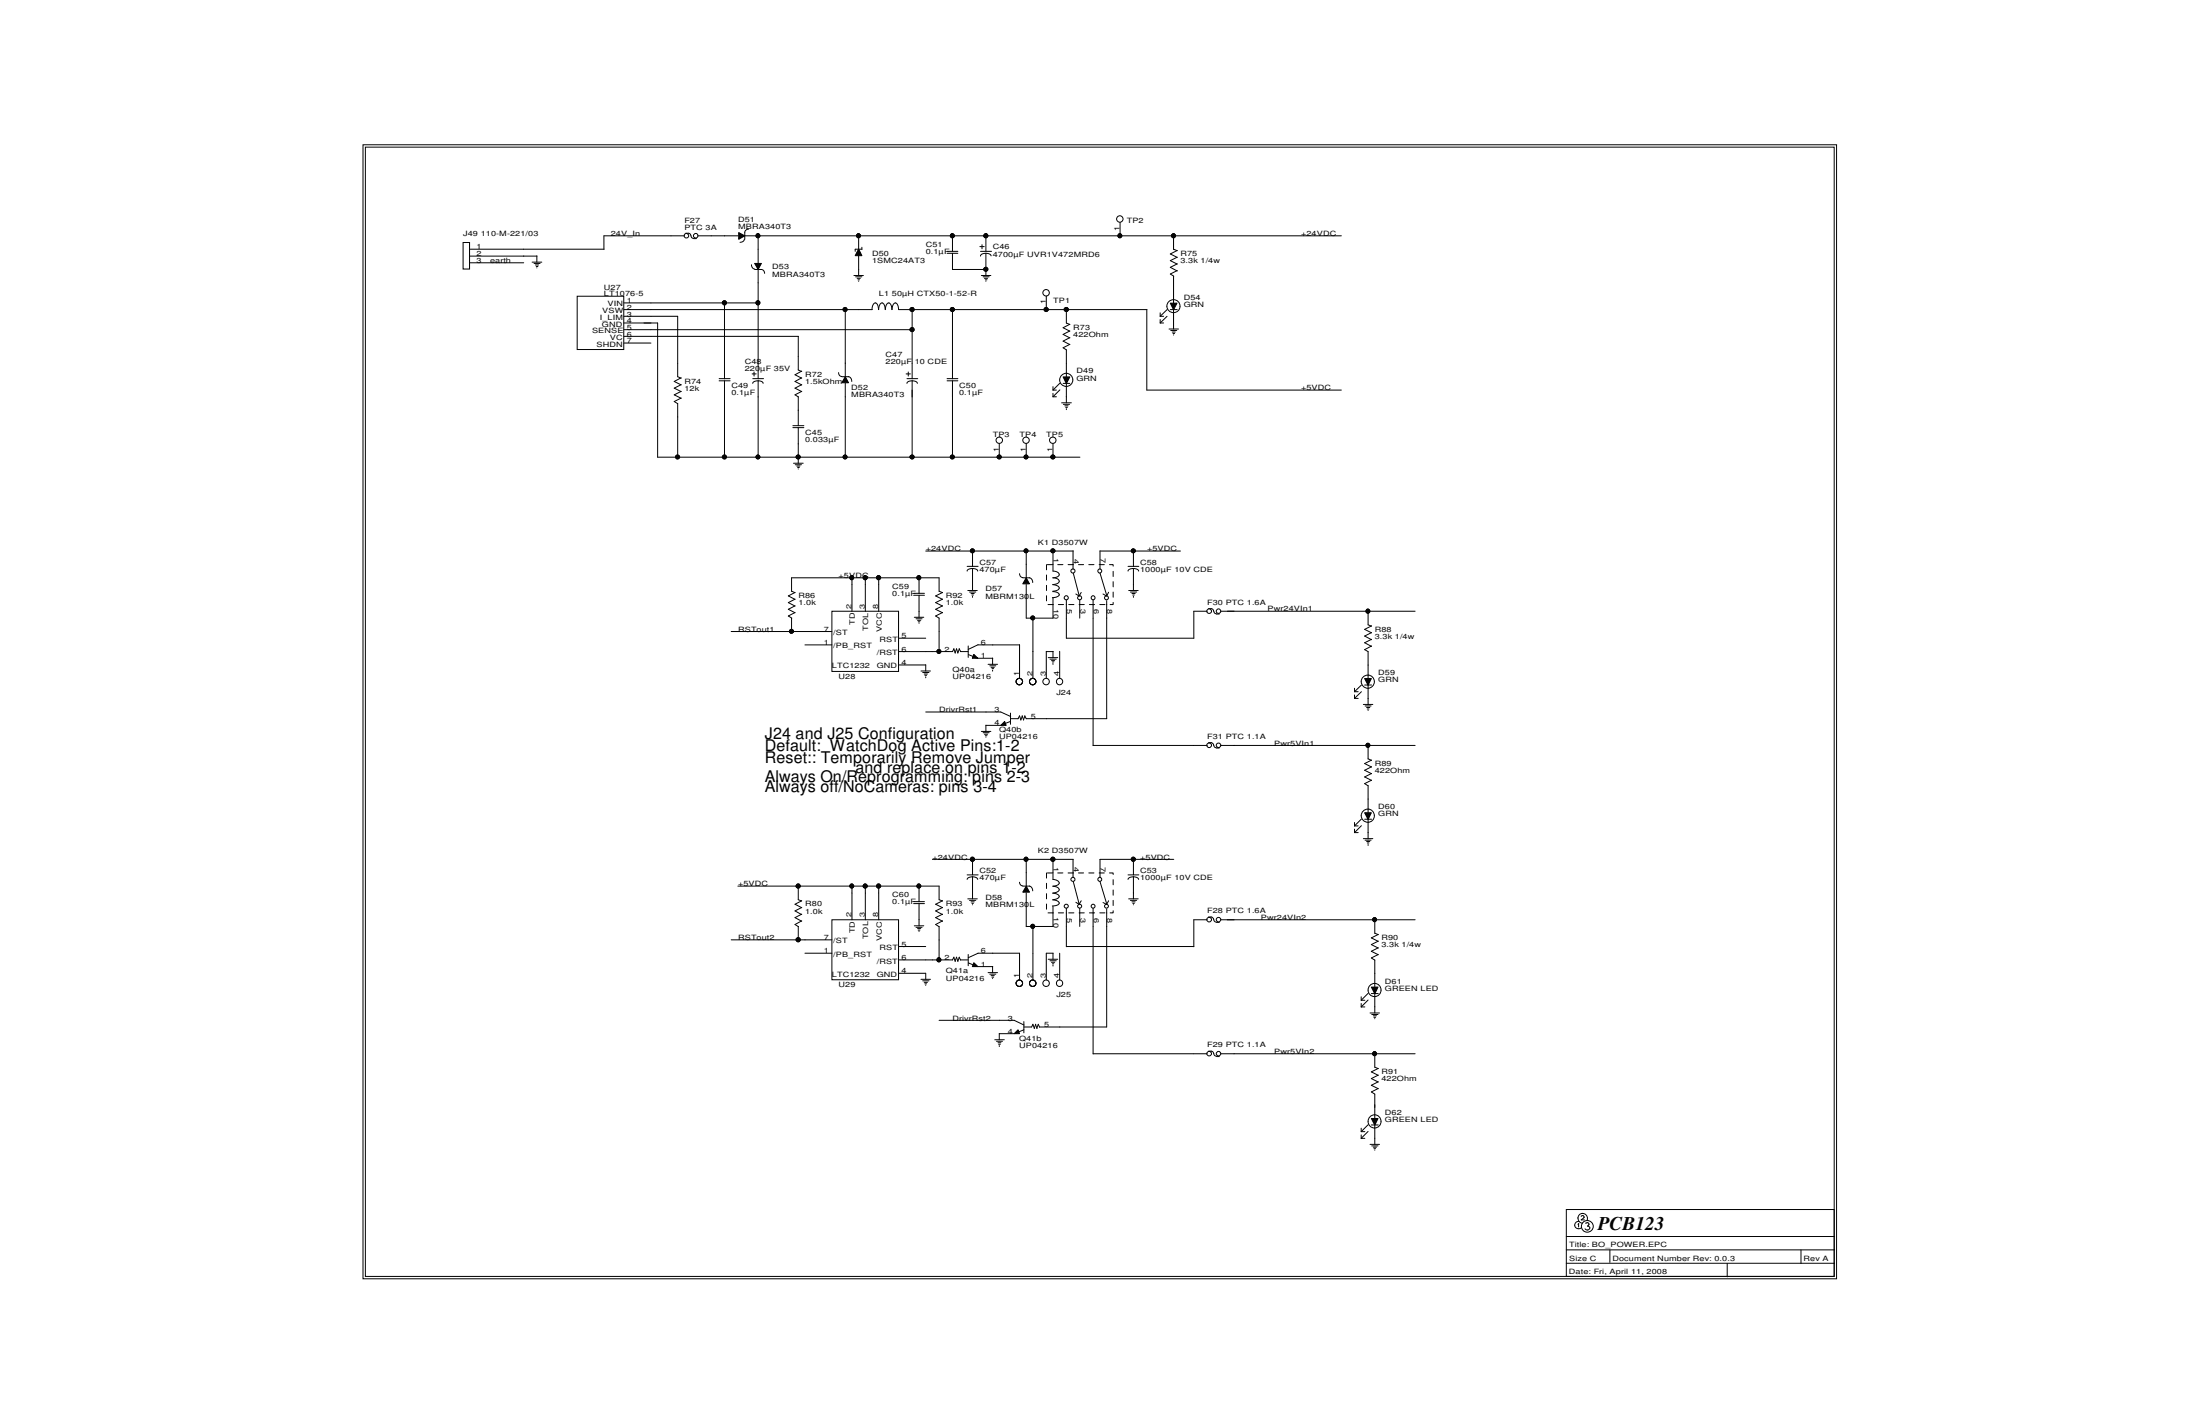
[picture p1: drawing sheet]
<svg xmlns="http://www.w3.org/2000/svg" width="432mm" height="279mm" viewBox="0 0 432 279" stroke-linecap="round" stroke-linejoin="round" font-family="sans-serif">
<g fill="none" stroke="#000" stroke-width=".2">
<path d="M71.2 28.4h289.3v222.5h-289.3zM71.7 28.9h288.3v221.5h-288.3zM90.9 47.6h1.3v5.2h-1.3zM92.2 50.2h13.2M92.2 48.9h26.4M92.2 51.6h10.6M104.4 51.4h1.9M104.8 51.7h1.2M105.1 52h.6M105.2 52.3h.4M105.4 50.2v1.2M105.4 52.5v.1"/>
<path d="M113.3 58.1h9.1v10.5h-9.1zM122.5 59.4h26.3M134.4 46.3h-15.9v2.6M134.6 45.8h.8l.2 .5M135.6 46.3l.3 .4 .2 .1M136.1 46.8h.6M136.9 46.3h8M142.2 59.4v14.9M145 45.6l1.2 .7-1.2 .6zM146.1 46.9a.75 .75 0 0 1-.9 .6M146.2 46.3h117.1M146.9 45a.68 .68 0 0 0-.7 .6v1.3"/>
<path d="M147.5 51.9a.77 .77 0 0 0 .6 .9M148.1 51.7h1.3l-.6 1.2zM148.1 52.9h1.4M148.8 46.3v5.3M148.8 52.9v21.4M149.4 52.9a.71 .71 0 0 1 .7 .7M167.6 54.1h1.9M167.9 54.3h1.3M168.2 54.6h.7M168.4 54.9h.3M168.5 48.9l.7 1.3h-1.3zM168.5 46.3v2.6"/>
<path d="M168.5 50.2v3.9M168.5 55.2h.1M169.2 48.5v.4h-1.3v.4M185.9 49.3h2.1M185.9 49.7h2.1M186.9 46.3v3M186.9 49.7v3.2h6.6M192.3 48.4h.9M192.4 49.3h2.2M192.6 54.1h1.9M192.7 48v.8M193 54.3h1.1"/>
<path d="M193.2 54.6h.6M193.4 54.9h.3M193.5 49.7a.9 .9 0 0 1 1 .5M193.5 49.7a.92 .92 0 0 0-1.1 .5M193.5 46.3v3M193.5 49.7v4.4M193.5 55.2h.1M205.4 58.1v2.6M219.8 43.6v2.7M229.7 59.5h1.3l-.7 1.3zM230.3 46.3v2.6M230.3 54.2v5.3"/>
<path d="M230.3 48.9l.8 .3M231.1 49.1l-1.4 .7 1.4 .7M231.1 50.5l-1.4 .6 1.4 .7M231.1 51.8l-1.4 .7 1.4 .7M231.1 53.1l-1.4 .7 .7 .4M122.5 66h34.2M122.5 64.7h56.6M122.5 62.1h10.5v11.8l.7 .3M122.5 60.7h48.7M122.5 63.4h6.6v26.3h82.9M122.5 67.3h5.3M133 79.2v10.5"/>
<path d="M133.7 74.1l-1.4 .7 1.4 .7M133.7 75.5l-1.4 .7 1.4 .6M133.7 76.8l-1.4 .7 1.4 .6M133.7 78.1l-1.4 .7 .7 .4M141.1 74.3h2.2M141.1 74.7h2.2M142.2 74.7v15M147.6 73.4h.8M147.7 74.3h2.2M148 73v.8M148.8 74.7a.83 .83 0 0 1 1 .5M148.8 74.7a.89 .89 0 0 0-1.1 .5"/>
<path d="M148.8 74.7v15M156.7 66v6.6l.7 .3M156.7 77.9v5.6M157.4 72.8l-1.4 .7 1.4 .7M157.4 74.1l-1.4 .7 1.4 .7M157.4 75.5l-1.4 .7 1.4 .6M157.4 76.8l-1.4 .7 .7 .4M164.6 73.1a.69 .69 0 0 0 .6 .8M165.2 73.9h1.4M165.9 73.9l.6 1.2h-1.3zM165.9 60.7v13.2M165.9 75.2v14.5"/>
<path d="M166.5 73.9a.9 .9 0 0 1 .7 .9M171.2 60.7a1.14 1.14 0 0 1 .6-1.3 1.23 1.23 0 0 1 .6 1.3M172.5 60.7a1.14 1.14 0 0 1 .6-1.3 1.23 1.23 0 0 1 .6 1.3M173.8 60.7a1.14 1.14 0 0 1 .7-1.3 1.23 1.23 0 0 1 .5 1.3M175.1 60.7a1.14 1.14 0 0 1 .7-1.3 1.23 1.23 0 0 1 .6 1.3M176.4 60.7h48.7M177.8 73.4h.9M178 74.3h2.1M178.3 73v.8M179 74.7a.86 .86 0 0 1 1 .5M179 74.7a.86 .86 0 0 0-1 .5M179 60.7v13.6"/>
<path d="M179 74.7v15M185.9 74.3h2.1M185.9 74.7h2.1M186.9 60.7v13.6M186.9 74.7v15M206.7 76.5h.6M206.7 77.9h.6M206.7 75.9v.6M206.7 77.2v.7M208 76.5l-1.3 1.4M208 75.2l-1.3 1.3M208.4 79h1.9"/>
<path d="M208.7 74h1.3l-.7 1.3zM208.7 75.2h1.3M208.7 79.3h1.2M209 79.6h.6M209.2 79.9h.3M209.3 60.7v2.7l.7 .3M209.3 68.7v5.2M209.3 75.2v3.8M210 63.6l-1.3 .7 1.3 .7M210 64.9l-1.3 .7 1.3 .7M210 66.3l-1.3 .6 1.3 .7M210 67.6l-1.3 .6 .6 .5"/>
<path d="M225.1 60.7v15.8h38.2M227.7 62.1h.7M227.7 63.4h.7M227.7 61.4v.7M227.7 62.7v.7M229.1 62.1l-1.4 1.3M229.1 60.7l-1.4 1.4M229.4 64.6h1.9M229.7 60.7h1.4M229.8 64.9h1.2M230.1 65.2h.6M230.2 65.4h.3"/>
<path d="M230.3 60.7v3.9M230.3 65.7h.1M155.6 83.5h2.2M155.6 83.9h2.2M155.7 90.9h1.9M156.1 91.2h1.2M156.4 91.4h.6M156.5 91.7h.4M156.7 83.9v7M156.7 92h.1M196.1 87v2.7M201.4 87v2.7"/>
<path d="M206.7 87v2.7M209.3 80.2h.1M155.4 116v-2.6h28.9v2.6M155.4 116l.6 .3M156 116.2l-1.3 .7 1.3 .7M156 117.6l-1.3 .6 1.3 .7-1.3 .6 1.3 .7M163.3 119.9h13.1v11.8h-13.1zM167.2 113.3v6.7M169.8 113.3v6.7M172.5 113.3v6.7M179.3 116.4h2.1M179.3 116.8h2.1"/>
<path d="M180.4 113.4v3M180.4 116.8v4.3M181.7 108.1h29M184.3 116l.7 .3M185 116.2l-1.4 .7 1.4 .7M185 117.6l-1.4 .6 1.4 .7-1.4 .6 1.4 .7M189.8 111.1h2.2M189.9 115.9h1.9M190.3 116.2h1.2M190.6 116.5h.6M190.8 116.8h.3M190.9 117h.1"/>
<path d="M190.9 111.5a.89 .89 0 0 1 1 .6M190.9 111.5h-.1a.89 .89 0 0 0-1 .6M190.9 108.1v3.1M190.9 111.5v4.4M200.1 112.6a.71 .71 0 0 0 .6 .7l1.4 .1M201.4 113.4l.7 1.2h-1.4zM201.4 108.1v5.3M201.4 114.7v6.6h5.3M202.1 113.4a.91 .91 0 0 1 .6 .9M206.6 116.1a1.11 1.11 0 0 1 1.3 .6 .82 .82 0 0 1-.8 .5l-.6 .1M206.6 114.7a1.18 1.18 0 0 1 1.3 .7 .78 .78 0 0 1-.8 .5l-.5 .1M206.7 113.4a1.06 1.06 0 0 1 1.2 .7 .76 .76 0 0 1-.8 .5l-.5 .1"/>
<path d="M206.7 108.1v4a1.06 1.06 0 0 1 1.2 .7 .76 .76 0 0 1-.8 .5l-.5 .1M206.7 117.3v4M209.3 117.7v7.5h25v-5.3h2.6M210.6 108.1v3.6M210.7 112.4l1.1 4.4M211.2 116.5l.6 .5M211.9 117.7v3.6M212.2 116.2l-.4 .7M214.5 117.7v28.6M215.9 112.4l1.3 4.4M216.5 116.5l.7 .5M217.2 117.9v23.1h-15.8l-.3-.5"/>
<path d="M217.6 116.2l-.4 .7M221.4 111.1h2.1M221.5 115.9h1.9M221.9 116.2h1.2M222.2 116.5h.6M222.3 116.8h.3M222.5 117h.1M222.5 111.5a.89 .89 0 0 1 1 .6M222.5 111.5h-.1a.89 .89 0 0 0-1 .6M222.5 108.1v3.1M222.5 111.5v4.4M231.7 108.1h-15.8v3.6"/>
<path d="M237.2 119.4h.5M237.7 119.4l.3 .1 .2 .4M238.3 119.9l.2 .5 .8 .1M239.6 119.9h38.1M268.5 119.9v2.7l.7 .3M143.5 123.9h19.8M155.4 121.3v2.6M156 120.2l-1.3 .7 .7 .4M158 126.5h5.3M176.4 125.2h5.3M176.4 127.8h10.6M176.4 130.5h5.3"/>
<path d="M179.5 121.1h1.8M179.8 121.4h1.2M180.1 121.7h.6M180.2 122h.4M180.4 122.3h.1M180.8 131.7h1.8M181.1 132h1.2M181.4 132.2h.6M181.5 132.5h.4M181.7 132.8h.1M181.7 139.7h14.7l2 .9M181.7 130.4v1.3"/>
<path d="M185 120.2l-1.4 .7 .7 .4v6.5M187.2 127.3l.3 .8M187.2 127.3l-.3 .5M187.5 128.1l.2-.8 .3 .8M188.5 127.8h1.5M188.6 127.8l-.3-.5-.3 .8M190 126.7v2.3M190.1 128.4l1.7 .7M191.1 128.4l.8 .8h-1.1zM191.9 126.5h8.2M191.9 129.2h3M192 126.5l-2 .9"/>
<path d="M193.9 130.3h1.9M194.3 130.6h1.2M194.5 130.9h.7M194.7 131.2h.3M194.8 131.5h.1M194.8 129.1v1.2M198.3 139.9v2.2M200.1 126.5v6.6M202.7 121.2v11.9M205.7 129h1.9M206.1 129.3h1.2M206.4 129.6h.6"/>
<path d="M206.5 129.9h.3M206.7 130.2h.1M206.7 127.8v1.2M206.7 127.8h-1.3v5.3M208 127.8v5.3M265.9 137h.7M265.9 135v.7M265.9 136.4v.6M265.9 135.7h.7M267.2 135.7l-1.3 1.3M267.2 134.4l-1.3 1.3M267.6 138.2h1.9"/>
<path d="M267.8 133.1h1.4l-.7 1.4zM267.8 134.4h1.4M267.9 138.5h1.2M268.2 138.8h.7M268.4 139.1h.3M268.5 134.4v3.8M268.5 139.4h.1M269.2 122.8l-1.4 .7 1.4 .7-1.4 .6 1.4 .7M269.2 125.4l-1.4 .7 1.4 .7M269.2 126.7l-1.4 .8 .7 .3v5.3M192.6 143.5h1.9M193 143.8h1.1"/>
<path d="M193.2 144.1h.6M193.4 144.4h.3M193.5 142.3v1.2M193.5 144.6v.1M193.5 142.3h2.9M196.4 142.3l.8-.7 .3 .7zM198.3 141.6l-1.7 .6M198.4 141h1.5M199.8 141l.3-.5 .3 .8 .3-.8 .2 .8M201.2 140.5l-.3 .8M214.5 146.3h22.4M237.2 145.7h.5"/>
<path d="M237.7 145.7a.53 .53 0 0 1 .5 .6M238.3 146.3l.2 .4h.3M238.8 146.8h.5M239.6 146.3h38.1M267.8 159.5h1.4l-.7 1.3zM268.5 146.3v2.6M268.5 154.1v5.3M268.5 148.9l.7 .3M269.2 149.1l-1.4 .7 1.4 .7M269.2 150.5l-1.4 .6 1.4 .7M269.2 151.8l-1.4 .6 1.4 .7M269.2 153.1l-1.4 .7 .7 .4"/>
<path d="M144.8 173.9h39.5v2.6l.7 .3M156.7 173.9v2.6l.7 .3M157.4 176.7l-1.4 .7 1.4 .7M157.4 178.1l-1.4 .6 1.4 .8M157.4 179.4l-1.4 .6 1.4 .8M167.2 173.9v6.6M169.8 173.9v6.6M172.5 173.9v6.6M179.3 176.9h2.1M179.3 177.3h2.1M180.4 173.9v3.1M180.4 177.3v4.4"/>
<path d="M183 168.6h27.7M185 176.7l-1.4 .7 1.4 .7M185 178.1l-1.4 .6 1.4 .8M185 179.4l-1.4 .6 1.4 .8M189.8 171.7h2.2M189.9 176.4h1.9M190.3 176.7h1.2M190.6 177h.6M190.8 177.2h.3M190.9 172a.9 .9 0 0 1 1 .6M190.9 172h-.1a.9 .9 0 0 0-1 .6M190.9 168.6v3.1"/>
<path d="M190.9 172v4.4M190.9 177.5h.1M200.1 173.1a.67 .67 0 0 0 .6 .7M200.7 173.9h1.4M201.4 173.9l.7 1.1h-1.4zM201.4 168.6v5.3M201.4 175.2v6.6h5.3M202.1 173.9a.87 .87 0 0 1 .6 .9M206.6 176.6a1.17 1.17 0 0 1 1.3 .6 1.29 1.29 0 0 1-1.4 .6M206.6 175.3a1.17 1.17 0 0 1 1.3 .6 1.27 1.27 0 0 1-1.3 .6M206.7 173.9a1.08 1.08 0 0 1 1.2 .7 1.27 1.27 0 0 1-1.3 .6M206.7 168.6v4a1.14 1.14 0 0 1 1.2 .7 1.2 1.2 0 0 1-1.3 .6"/>
<path d="M206.7 177.8v4M209.3 178.2v7.6M210.6 168.6v3.6M210.7 173l1.1 4.3M211.2 177l.6 .5M211.9 178.2v3.6M212.2 176.7l-.4 .7M214.5 178.2v28.6M215.9 173l1.3 4.3M216.5 177.1l.7 .4M217.2 178.4v23.1h-13.2M217.6 176.7l-.4 .7"/>
<path d="M221.4 171.7h2.1M221.5 176.4h1.9M221.9 176.7h1.2M222.2 177h.6M222.3 177.2h.3M222.5 172a.9 .9 0 0 1 1 .6M222.5 172h-.1a.9 .9 0 0 0-1 .6M222.5 168.6v3.1M222.5 172v4.4M222.5 177.5h.1M230.4 168.6h-14.5v3.6M237.2 179.9h.5"/>
<path d="M237.7 179.9a.53 .53 0 0 1 .5 .6M265.9 161.4v.7M265.9 162.7v.7M265.9 163.4h.7M265.9 162.1h.7M267.2 162l-1.3 1.4M267.2 160.7l-1.3 1.4M267.6 164.5h1.9M267.8 160.7h1.4M267.9 164.8h1.2M268.2 165.1h.7M268.4 165.4h.3"/>
<path d="M268.5 165.7h.1M268.5 160.7v3.8M143.5 184.4h19.8M156.7 181.8v2.6M157.4 180.7l-1.4 .7 .7 .4M158 187h5.3M163.3 180.5h13.1v11.7h-13.1zM176.4 185.7h5.3M176.4 188.3h10.6M176.4 191h5.3v1.2M179.5 181.7h1.8M179.8 181.9h1.2"/>
<path d="M180.1 182.2h.6M180.2 182.5h.4M180.4 182.8h.1M180.8 192.2h1.8M181.1 192.4h1.2M181.4 192.7h.6M181.5 193h.4M181.7 193.3h.1M185 180.7l-1.4 .7 .7 .4v6.6M187.2 187.8l.3 .8M187.2 187.8l-.3 .5M187.7 187.8l-.2 .8"/>
<path d="M188.3 187.8l.3 .6M188.3 187.8l-.3 .8-.3-.8M188.5 188.3h1.5M190 187.3v2.2M190.1 188.9l1.7 .8M191.1 188.9l.8 .8h-1.1zM191.9 187h8.2v5.3M191.9 189.7h3M192 187l-2 .9M193.9 190.8h1.9M194.3 191.1h1.2M194.5 191.4h.7"/>
<path d="M194.7 191.7h.3M194.8 189.7v1.1M194.8 192h.1M202.7 181.7v10.6M205.7 188.2h1.9M206.1 188.5h1.2M206.4 188.8h.6M206.5 189.1h.3M206.7 189.4h.1M206.7 187v1.2M206.7 187h-1.3v5.3M208 187v5.3"/>
<path d="M209.3 185.7h25M236.9 180.5h-2.6v5.3M238.3 180.5l.2 .4h.3M238.8 181h.5M239.6 180.5h38.1M267.2 197.6h.7M267.2 195.6v.7M267.2 196.9v.7M267.2 196.3h.7M268.5 196.2l-1.3 1.4M268.5 194.9l-1.3 1.4M268.9 198.8h1.9"/>
<path d="M269.2 193.7h1.3l-.7 1.3zM269.2 194.9h1.3M269.2 199.1h1.3M269.5 199.3h.7M269.7 199.6h.3M269.8 180.5v2.6M269.8 188.3v5.3M269.8 194.9v3.9M269.8 199.9h.1M269.8 183.1l.7 .2-1.3 .7 1.3 .7M270.5 184.7l-1.3 .6 1.3 .7M270.5 186l-1.3 .6 1.3 .7"/>
<path d="M270.5 187.3l-1.3 .7 .6 .4M184.3 200.2h14.8l1.9 .9M195.2 204h1.9M195.6 204.3h1.2M195.9 204.6h.6M196 204.9h.3M196.1 205.1h.1M199.1 202.8h-3v1.2M199.8 202.1l.3 .7h-1zM201 200.4v2.2M201 202.1l-1.8 .7M202.7 201l-.2 .5h-1.5"/>
<path d="M202.7 201l.3 .8M203.2 201l.3 .8M203.3 201l-.3 .8M203.8 201l-.3 .8M203.8 201l.2 .5M214.5 206.8h22.4M237.2 206.2h.5M237.7 206.2l.4 .3 .1 .3M238.3 206.8v.2l.5 .2M238.8 207.3h.5M239.6 206.8h38.1M269.2 219.5h1.3l-.7 1.3z"/>
<path d="M269.8 206.8v2.6M269.8 209.4l.7 .3M270.5 212.3l-1.3 .6 1.3 .7-1.3 .6 .6 .5v4.7M270.5 209.6l-1.3 .7 1.3 .7M270.5 210.9l-1.3 .7 1.3 .7M267.2 221.4v.6M267.2 222.7v.7M267.2 223.4h.7M267.2 222h.7M268.5 222l-1.3 1.4M268.5 220.7l-1.3 1.3M268.9 224.5h1.9"/>
<path d="M269.2 220.7h1.3M269.2 224.8h1.3M269.5 225.1h.7M269.7 225.4h.3M269.8 220.7v3.8M269.8 225.6v.1M307.4 237.3h52.6v13.1h-52.6zM309.7 238.9a.97 .97 0 0 0 .9 1.1M309.9 239.6a.74 .74 0 0 0-.8 1 .74 .74 0 0 0 1.2 .3M310.3 238.7l.4-.2 .2 .3M310.6 238.1a.99 .99 0 0 1 .9 1.3M310.6 238.1a.89 .89 0 0 0-.9 .9"/>
<path d="M310.9 238.8v.1M310.9 238.9l-.6 .5h.7M307.4 242.6h52.7M307.4 245.2h52.7M307.4 247.9h52.7M309.8 240.1v.6M309.9 240.1l-.2 .1M311.3 240l.4-.1 .2 .3M311.6 240.6l.4 .1a.47 .47 0 0 1-.3 .7 .47 .47 0 0 1-.6-.3M311.9 240.2l-.3 .3M316 245.2v2.5M339 247.9v2.6"/>
<path d="M353.5 245.2v2.7"/>
<circle cx="134.7" cy="46.3" r=".45"/>
<circle cx="136.5" cy="46.3" r=".44"/>
<circle cx="142.2" cy="59.4" r=".4"/>
<circle cx="148.7" cy="59.4" r=".39"/>
<circle cx="148.7" cy="46.3" r=".39"/>
<circle cx="168.5" cy="46.3" r=".4"/>
<circle cx="186.9" cy="46.3" r=".4"/>
<circle cx="193.5" cy="46.3" r=".4"/>
<circle cx="193.5" cy="52.8" r=".39"/>
<circle cx="205.3" cy="57.4" r=".63"/>
<circle cx="219.8" cy="46.3" r=".39"/>
<circle cx="219.8" cy="43" r=".63"/>
<circle cx="230.3" cy="46.3" r=".39"/>
<circle cx="165.8" cy="60.7" r=".39"/>
<circle cx="179" cy="60.7" r=".4"/>
<circle cx="179" cy="64.7" r=".39"/>
<circle cx="186.9" cy="60.7" r=".41"/>
<circle cx="205.3" cy="60.7" r=".41"/>
<circle cx="209.3" cy="60.7" r=".4"/>
<circle cx="209.3" cy="74.5" r="1.29"/>
<circle cx="230.3" cy="60.1" r="1.29"/>
<circle cx="133" cy="89.7" r=".4"/>
<circle cx="142.2" cy="89.7" r=".39"/>
<circle cx="148.8" cy="89.7" r=".38"/>
<circle cx="156.7" cy="89.7" r=".39"/>
<circle cx="165.9" cy="89.7" r=".38"/>
<circle cx="179" cy="89.7" r=".39"/>
<circle cx="186.9" cy="89.7" r=".4"/>
<circle cx="196.1" cy="89.7" r=".39"/>
<circle cx="196.1" cy="86.4" r=".63"/>
<circle cx="201.4" cy="89.7" r=".38"/>
<circle cx="201.4" cy="86.4" r=".63"/>
<circle cx="206.6" cy="86.4" r=".63"/>
<circle cx="206.7" cy="89.7" r=".4"/>
<circle cx="167.2" cy="113.3" r=".39"/>
<circle cx="169.8" cy="113.3" r=".41"/>
<circle cx="172.4" cy="113.3" r=".41"/>
<circle cx="180.3" cy="113.3" r=".39"/>
<circle cx="190.9" cy="108.1" r=".4"/>
<circle cx="201.4" cy="108.1" r=".38"/>
<circle cx="206.7" cy="108.1" r=".4"/>
<circle cx="209.3" cy="117.3" r=".4"/>
<circle cx="210.6" cy="112" r=".4"/>
<circle cx="211.9" cy="117.3" r=".39"/>
<circle cx="214.5" cy="117.3" r=".39"/>
<circle cx="215.8" cy="112" r=".39"/>
<circle cx="217.2" cy="117.3" r=".39"/>
<circle cx="222.4" cy="108.1" r=".4"/>
<circle cx="237.3" cy="119.9" r=".46"/>
<circle cx="239.2" cy="119.9" r=".44"/>
<circle cx="268.5" cy="119.9" r=".39"/>
<circle cx="155.3" cy="123.9" r=".4"/>
<circle cx="184.3" cy="127.8" r=".39"/>
<circle cx="200.1" cy="133.7" r=".63"/>
<circle cx="202.7" cy="121.2" r=".38"/>
<circle cx="202.7" cy="133.7" r=".63"/>
<circle cx="205.3" cy="133.7" r=".63"/>
<circle cx="208" cy="133.7" r=".63"/>
<circle cx="268.5" cy="133.7" r="1.3"/>
<circle cx="237.3" cy="146.2" r=".46"/>
<circle cx="239.2" cy="146.2" r=".44"/>
<circle cx="268.5" cy="146.2" r=".39"/>
<circle cx="156.7" cy="173.8" r=".4"/>
<circle cx="167.2" cy="173.8" r=".39"/>
<circle cx="169.8" cy="173.8" r=".4"/>
<circle cx="172.4" cy="173.8" r=".4"/>
<circle cx="180.3" cy="173.8" r=".39"/>
<circle cx="190.9" cy="168.6" r=".41"/>
<circle cx="201.4" cy="168.6" r=".39"/>
<circle cx="206.6" cy="168.6" r=".41"/>
<circle cx="209.3" cy="177.8" r=".39"/>
<circle cx="210.6" cy="172.5" r=".4"/>
<circle cx="211.9" cy="177.8" r=".39"/>
<circle cx="214.5" cy="177.8" r=".38"/>
<circle cx="215.8" cy="172.5" r=".39"/>
<circle cx="217.2" cy="177.8" r=".38"/>
<circle cx="222.4" cy="168.6" r=".41"/>
<circle cx="268.5" cy="160" r="1.29"/>
<circle cx="156.7" cy="184.4" r=".4"/>
<circle cx="184.3" cy="188.3" r=".39"/>
<circle cx="200.1" cy="192.9" r=".64"/>
<circle cx="202.7" cy="181.8" r=".39"/>
<circle cx="202.7" cy="192.9" r=".64"/>
<circle cx="205.3" cy="192.9" r=".64"/>
<circle cx="207.9" cy="192.9" r=".63"/>
<circle cx="237.3" cy="180.4" r=".46"/>
<circle cx="239.2" cy="180.4" r=".44"/>
<circle cx="269.8" cy="180.4" r=".39"/>
<circle cx="269.8" cy="194.3" r="1.28"/>
<circle cx="237.3" cy="206.7" r=".45"/>
<circle cx="239.2" cy="206.7" r=".44"/>
<circle cx="269.8" cy="206.7" r=".39"/>
<circle cx="269.8" cy="220" r="1.29"/>
<circle cx="311.6" cy="240.6" r="1.16"/>
</g>
<g fill="#000">
<path d="M145 45.6l1.2 .7-1.2 .6zM148.1 51.7h1.3l-.6 1.2zM168.5 48.9l.7 1.3h-1.3zM229.7 59.5h1.3l-.7 1.3zM165.9 73.9l.6 1.2h-1.3zM208.7 74h1.3l-.7 1.3zM201.4 113.4l.7 1.2h-1.4zM191.1 128.4l.8 .8h-1.1zM267.8 133.1h1.4l-.7 1.4zM196.4 142.3l.8-.7 .3 .7zM267.8 159.5h1.4l-.7 1.3zM201.4 173.9l.7 1.1h-1.4z"/>
<path d="M191.1 188.9l.8 .8h-1.1zM269.2 193.7h1.3l-.7 1.3zM199.8 202.1l.3 .7h-1zM269.2 219.5h1.3l-.7 1.3z"/>
<circle cx="142.2" cy="59.4" r=".4"/>
<circle cx="148.7" cy="59.4" r=".39"/>
<circle cx="148.7" cy="46.3" r=".39"/>
<circle cx="168.5" cy="46.3" r=".4"/>
<circle cx="186.9" cy="46.3" r=".4"/>
<circle cx="193.5" cy="46.3" r=".4"/>
<circle cx="193.5" cy="52.8" r=".39"/>
<circle cx="219.8" cy="46.3" r=".39"/>
<circle cx="230.3" cy="46.3" r=".39"/>
<circle cx="165.8" cy="60.7" r=".39"/>
<circle cx="179" cy="60.7" r=".4"/>
<circle cx="179" cy="64.7" r=".39"/>
<circle cx="186.9" cy="60.7" r=".41"/>
<circle cx="205.3" cy="60.7" r=".41"/>
<circle cx="209.3" cy="60.7" r=".4"/>
<circle cx="133" cy="89.7" r=".4"/>
<circle cx="142.2" cy="89.7" r=".39"/>
<circle cx="148.8" cy="89.7" r=".38"/>
<circle cx="156.7" cy="89.7" r=".39"/>
<circle cx="165.9" cy="89.7" r=".38"/>
<circle cx="179" cy="89.7" r=".39"/>
<circle cx="186.9" cy="89.7" r=".4"/>
<circle cx="196.1" cy="89.7" r=".39"/>
<circle cx="201.4" cy="89.7" r=".38"/>
<circle cx="206.7" cy="89.7" r=".4"/>
<circle cx="167.2" cy="113.3" r=".39"/>
<circle cx="169.8" cy="113.3" r=".41"/>
<circle cx="172.4" cy="113.3" r=".41"/>
<circle cx="180.3" cy="113.3" r=".39"/>
<circle cx="190.9" cy="108.1" r=".4"/>
<circle cx="201.4" cy="108.1" r=".38"/>
<circle cx="206.7" cy="108.1" r=".4"/>
<circle cx="222.4" cy="108.1" r=".4"/>
<circle cx="268.5" cy="119.9" r=".39"/>
<circle cx="155.3" cy="123.9" r=".4"/>
<circle cx="184.3" cy="127.8" r=".39"/>
<circle cx="202.7" cy="121.2" r=".38"/>
<circle cx="268.5" cy="146.2" r=".39"/>
<circle cx="156.7" cy="173.8" r=".4"/>
<circle cx="167.2" cy="173.8" r=".39"/>
<circle cx="169.8" cy="173.8" r=".4"/>
<circle cx="172.4" cy="173.8" r=".4"/>
<circle cx="180.3" cy="173.8" r=".39"/>
<circle cx="190.9" cy="168.6" r=".41"/>
<circle cx="201.4" cy="168.6" r=".39"/>
<circle cx="206.6" cy="168.6" r=".41"/>
<circle cx="222.4" cy="168.6" r=".41"/>
<circle cx="156.7" cy="184.4" r=".4"/>
<circle cx="184.3" cy="188.3" r=".39"/>
<circle cx="202.7" cy="181.8" r=".39"/>
<circle cx="269.8" cy="180.4" r=".39"/>
<circle cx="269.8" cy="206.7" r=".39"/>
</g>
<path d="M205.4 110.8h13.1v7.8h-13.1zM205.4 171.3h13.1v7.8h-13.1z" fill="none" stroke="#000" stroke-width=".2" stroke-dasharray="1 1 1 1 1 1 1 1"/>
<text font-size="3.8" x="313.6" y="241.3">PCB123</text>
<g font-size="3.2">
<text x="150.1" y="144.9">J24 and J25 Configuration</text>
<text x="150.1" y="147.3">Default: WatchDog Active Pins:1-2</text>
<text x="150.1" y="149.7">Reset:: Temporarily Remove Jumper</text>
<text x="150.1" y="153.5">Always On/Reprogramming: pins 2-3</text>
<text x="150.1" y="155.4">Always off/NoCameras: pins 3-4</text>
<text x="167.9" y="151.6">and replace on pins 1-2</text>
</g>
<g font-size="1.4">
<text x="90.9" y="46.3">J49 110-M-221/03</text>
<text x="119.9" y="46.3">24V_In</text>
<text x="134.3" y="43.7">F27</text>
<text x="134.3" y="45.1">PTC 3A</text>
<text x="144.9" y="43.6">D51</text>
<text x="144.9" y="45">MBRA340T3</text>
<text x="219.8" y="45.3" transform="rotate(-90 219.8 45.3)">1</text>
<text x="221.1" y="43.7">TP2</text>
<text x="255.4" y="46.3">+24VDC</text>
<text x="93.6" y="48.9">1</text>
<text x="93.6" y="50.2">2</text>
<text x="93.6" y="51.6">3</text>
<text x="96.2" y="51.6">earth</text>
<text x="151.6" y="52.9">D53</text>
<text x="171.2" y="50.2">D50</text>
<text x="171.2" y="51.7">1SMC24AT3</text>
<text x="181.7" y="48.4">C51</text>
<text x="181.7" y="49.8">0.1µF</text>
<text x="194.9" y="48.9">C46</text>
<text x="194.9" y="50.4">4700µF UVR1V472MRD6</text>
<text x="231.7" y="50.2">R75</text>
<text x="231.7" y="51.7">3.3k 1/4w</text>
<text x="118.5" y="56.9">U27</text>
<text x="118.5" y="58.2">LT1076-5</text>
<text x="123" y="59.5">1</text>
<text x="151.6" y="54.3">MBRA340T3</text>
<text x="172.5" y="58.2">L1 50µH CTX50-1-52-R</text>
<text x="205.3" y="59.7" transform="rotate(-90 205.3 59.7)">1</text>
<text x="206.7" y="59.5">TP1</text>
<text x="232.3" y="58.8">D54</text>
<text x="116.2" y="65.4">SENSE</text>
<text x="117.7" y="62.8">I_LIM</text>
<text x="118.2" y="64.1">GND</text>
<text x="118.2" y="61.4">VSW</text>
<text x="119.3" y="60.1">VIN</text>
<text x="123" y="64.7">5</text>
<text x="123" y="63.4">4</text>
<text x="123" y="60.8">2</text>
<text x="123" y="62.1">3</text>
<text x="210.7" y="64.7">R73</text>
<text x="232.3" y="60.2">GRN</text>
<text x="117.1" y="68">SHDN</text>
<text x="119.7" y="66.7">VC</text>
<text x="123" y="66">6</text>
<text x="123" y="67.4">7</text>
<text x="146.2" y="71.3">C48</text>
<text x="173.8" y="70">C47</text>
<text x="173.8" y="71.4">220µF 10 CDE</text>
<text x="210.7" y="66.2">422Ohm</text>
<text x="134.3" y="75.3">R74</text>
<text x="134.3" y="76.7">12k</text>
<text x="143.6" y="76">C49</text>
<text x="143.6" y="77.5">0.1µF</text>
<text x="146.2" y="72.7">220µF 35V</text>
<text x="158" y="74">R72</text>
<text x="158" y="75.4">1.5kOhm</text>
<text x="167.1" y="76.6">D52</text>
<text x="167.1" y="78">MBRA340T3</text>
<text x="188.3" y="76">C50</text>
<text x="188.3" y="77.5">0.1µF</text>
<text x="211.3" y="73.3">D49</text>
<text x="211.3" y="74.7">GRN</text>
<text x="255.4" y="76.6">+5VDC</text>
<text x="158" y="85.3">C45</text>
<text x="158" y="86.7">0.033µF</text>
<text x="194.9" y="85.8">TP3</text>
<text x="196" y="88.6" transform="rotate(-90 196 88.6)">1</text>
<text x="200.1" y="85.8">TP4</text>
<text x="201.3" y="88.6" transform="rotate(-90 201.3 88.6)">1</text>
<text x="205.4" y="85.8">TP5</text>
<text x="206.6" y="88.6" transform="rotate(-90 206.6 88.6)">1</text>
<text x="203.7" y="106.8">K1 D3507W</text>
<text x="164.6" y="113.4">+5VDC</text>
<text x="181.7" y="108.2">+24VDC</text>
<text x="192.2" y="110.8">C57</text>
<text x="192.2" y="112.2">470µF</text>
<text x="206.8" y="109.5" transform="rotate(90 206.8 109.5)">1</text>
<text x="210.7" y="109.6" transform="rotate(90 210.7 109.6)">4</text>
<text x="216" y="109.5" transform="rotate(90 216 109.5)">7</text>
<text x="223.8" y="110.8">C58</text>
<text x="223.8" y="112.2">1000µF 10V CDE</text>
<text x="225.1" y="108.2">+5VDC</text>
<text x="156.7" y="117.3">R86</text>
<text x="156.7" y="118.8">1.0k</text>
<text x="167.1" y="119.5" transform="rotate(-90 167.1 119.5)">2</text>
<text x="169.8" y="119.5" transform="rotate(-90 169.8 119.5)">3</text>
<text x="172.4" y="119.5" transform="rotate(-90 172.4 119.5)">8</text>
<text x="175.1" y="115.5">C59</text>
<text x="175.1" y="116.9">0.1µF</text>
<text x="185.6" y="117.3">R92</text>
<text x="185.6" y="118.8">1.0k</text>
<text x="193.4" y="116">D57</text>
<text x="193.4" y="117.5">MBRM130L</text>
<text x="206.8" y="119.5" transform="rotate(90 206.8 119.5)">10</text>
<text x="209.4" y="119.5" transform="rotate(90 209.4 119.5)">5</text>
<text x="212" y="119.5" transform="rotate(90 212 119.5)">3</text>
<text x="214.7" y="119.5" transform="rotate(90 214.7 119.5)">6</text>
<text x="217.3" y="119.5" transform="rotate(90 217.3 119.5)">8</text>
<text x="236.9" y="118.7">F30 PTC 1.6A</text>
<text x="248.8" y="120">Pwr24VIn1</text>
<text x="144.9" y="123.9">RSTout1</text>
<text x="161.7" y="123.9">7</text>
<text x="163.5" y="124.6">/ST</text>
<text x="167.8" y="122.6" transform="rotate(-90 167.8 122.6)">TD</text>
<text x="170.4" y="123.8" transform="rotate(-90 170.4 123.8)">TOL</text>
<text x="172.6" y="125.9">RST</text>
<text x="173.1" y="124" transform="rotate(-90 173.1 124)">VCC</text>
<text x="177" y="125.3">5</text>
<text x="269.8" y="123.9">R88</text>
<text x="269.8" y="125.3">3.3k 1/4w</text>
<text x="161.7" y="126.6">1</text>
<text x="163.3" y="131.1">LTC1232</text>
<text x="163.5" y="127.2">/PB_RST</text>
<text x="172.1" y="131.1">GND</text>
<text x="172.1" y="128.5">/RST</text>
<text x="177" y="130.5">4</text>
<text x="177" y="127.9">6</text>
<text x="185.4" y="127.9">2</text>
<text x="186.9" y="131.8">Q40a</text>
<text x="192.5" y="126.6">6</text>
<text x="192.5" y="129.2">1</text>
<text x="164.6" y="133.1">U28</text>
<text x="186.9" y="133.2">UP04216</text>
<text x="200" y="132.6" transform="rotate(-90 200 132.6)">1</text>
<text x="202.6" y="132.6" transform="rotate(-90 202.6 132.6)">2</text>
<text x="205.3" y="132.6" transform="rotate(-90 205.3 132.6)">3</text>
<text x="207.3" y="136.4">J24</text>
<text x="207.9" y="132.6" transform="rotate(-90 207.9 132.6)">4</text>
<text x="270.5" y="132.5">D59</text>
<text x="270.5" y="133.9">GRN</text>
<text x="184.3" y="139.7">DrivrRst1</text>
<text x="195.2" y="139.7">3</text>
<text x="195.2" y="142.3">4</text>
<text x="196.1" y="143.7">Q40b</text>
<text x="202.3" y="141">5</text>
<text x="196.1" y="145.1">UP04216</text>
<text x="236.9" y="145">F31 PTC 1.1A</text>
<text x="250.1" y="146.3">Pwr5VIn1</text>
<text x="269.8" y="150.2">R89</text>
<text x="269.8" y="151.6">422Ohm</text>
<text x="270.5" y="158.8">D60</text>
<text x="270.5" y="160.2">GRN</text>
<text x="203.7" y="167.3">K2 D3507W</text>
<text x="144.9" y="173.9">+5VDC</text>
<text x="183" y="168.7">+24VDC</text>
<text x="192.2" y="171.3">C52</text>
<text x="192.2" y="172.7">470µF</text>
<text x="206.8" y="170.1" transform="rotate(90 206.8 170.1)">1</text>
<text x="210.7" y="170.1" transform="rotate(90 210.7 170.1)">4</text>
<text x="216" y="170.1" transform="rotate(90 216 170.1)">7</text>
<text x="223.8" y="171.3">C53</text>
<text x="223.8" y="172.7">1000µF 10V CDE</text>
<text x="223.8" y="168.7">+5VDC</text>
<text x="158" y="177.8">R80</text>
<text x="158" y="179.3">1.0k</text>
<text x="167.1" y="180" transform="rotate(-90 167.1 180)">2</text>
<text x="169.8" y="180" transform="rotate(-90 169.8 180)">3</text>
<text x="172.4" y="180" transform="rotate(-90 172.4 180)">8</text>
<text x="175.1" y="176">C60</text>
<text x="175.1" y="177.5">0.1µF</text>
<text x="185.6" y="177.8">R93</text>
<text x="185.6" y="179.3">1.0k</text>
<text x="193.4" y="176.5">D58</text>
<text x="193.4" y="178">MBRM130L</text>
<text x="236.9" y="179.2">F28 PTC 1.6A</text>
<text x="144.9" y="184.4">RSTout2</text>
<text x="161.7" y="184.4">7</text>
<text x="163.5" y="185.1">/ST</text>
<text x="167.8" y="183.1" transform="rotate(-90 167.8 183.1)">TD</text>
<text x="170.4" y="184.3" transform="rotate(-90 170.4 184.3)">TOL</text>
<text x="173.1" y="184.6" transform="rotate(-90 173.1 184.6)">VCC</text>
<text x="177" y="185.8">5</text>
<text x="206.8" y="180" transform="rotate(90 206.8 180)">10</text>
<text x="209.4" y="180" transform="rotate(90 209.4 180)">5</text>
<text x="212" y="180" transform="rotate(90 212 180)">3</text>
<text x="214.7" y="180" transform="rotate(90 214.7 180)">6</text>
<text x="217.3" y="180" transform="rotate(90 217.3 180)">8</text>
<text x="247.5" y="180.5">Pwr24VIn2</text>
<text x="271.1" y="184.4">R90</text>
<text x="271.1" y="185.8">3.3k 1/4w</text>
<text x="161.7" y="187.1">1</text>
<text x="163.3" y="191.7">LTC1232</text>
<text x="163.5" y="187.7">/PB_RST</text>
<text x="172.1" y="191.7">GND</text>
<text x="172.1" y="189.1">/RST</text>
<text x="172.6" y="186.4">RST</text>
<text x="177" y="191">4</text>
<text x="177" y="188.4">6</text>
<text x="185.4" y="188.4">2</text>
<text x="185.6" y="191">Q41a</text>
<text x="192.5" y="187.1">6</text>
<text x="192.5" y="189.7">1</text>
<text x="200" y="191.8" transform="rotate(-90 200 191.8)">1</text>
<text x="202.6" y="191.8" transform="rotate(-90 202.6 191.8)">2</text>
<text x="205.3" y="191.8" transform="rotate(-90 205.3 191.8)">3</text>
<text x="207.9" y="191.8" transform="rotate(-90 207.9 191.8)">4</text>
<text x="164.6" y="193.6">U29</text>
<text x="185.6" y="192.4">UP04216</text>
<text x="207.3" y="195.6">J25</text>
<text x="271.8" y="193">D61</text>
<text x="271.8" y="194.4">GREEN LED</text>
<text x="186.9" y="200.2">DrivrRst2</text>
<text x="197.8" y="200.2">3</text>
<text x="197.8" y="202.9">4</text>
<text x="204.9" y="201.5">5</text>
<text x="200" y="204.2">Q41b</text>
<text x="200" y="205.6">UP04216</text>
<text x="236.9" y="205.5">F29 PTC 1.1A</text>
<text x="250.1" y="206.8">Pwr5VIn2</text>
<text x="271.1" y="210.7">R91</text>
<text x="271.1" y="212.2">422Ohm</text>
<text x="271.8" y="218.8">D62</text>
<text x="271.8" y="220.2">GREEN LED</text>
<text x="308" y="244.7">Title: BO_POWER.EPC</text>
<text x="307.9" y="250">Date: Fri, April 11, 2008</text>
<text x="308" y="247.4">Size C</text>
<text x="316.5" y="247.4">Document Number Rev: 0.0.3</text>
<text x="354" y="247.4">Rev A</text>
</g>
</svg>
